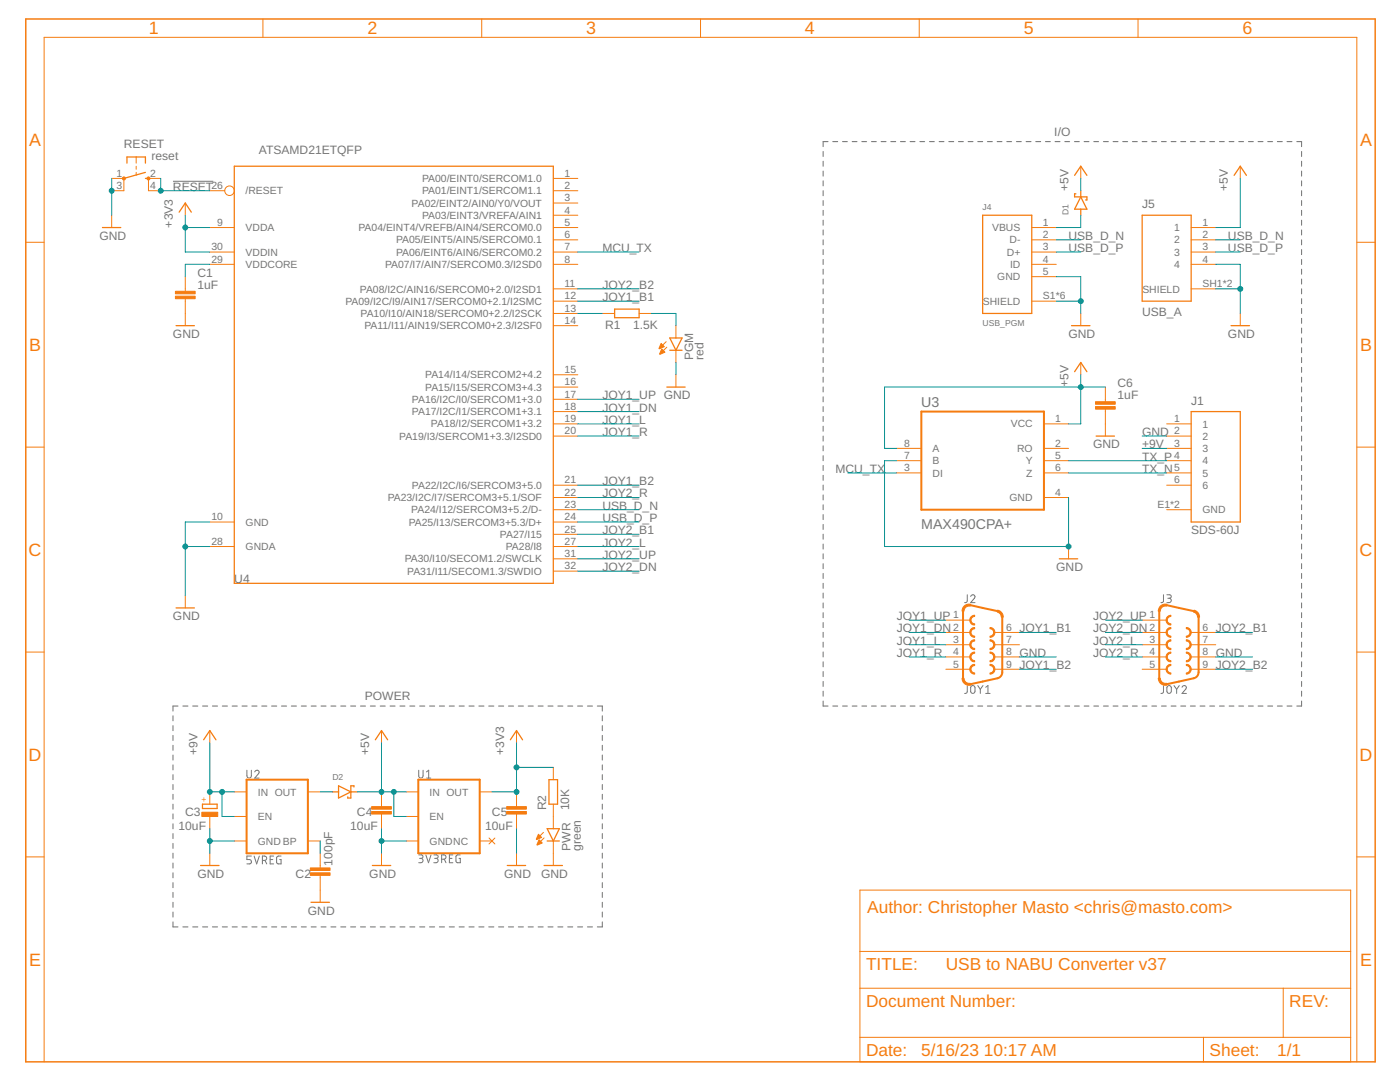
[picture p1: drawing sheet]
<svg xmlns="http://www.w3.org/2000/svg" width="279mm" height="216mm" viewBox="0 0 279 216" stroke-linecap="round" stroke-linejoin="round" font-family="sans-serif">
<g fill="none" stroke="#757575" stroke-width=".21">
<path d="M164.3 30.2v1M164.3 32.2v1M164.3 34.1v1M164.3 36.1v1M164.3 38.1v1M165.2 28.3h-.9v1M166.2 28.3h1M168.1 28.3h1M170.1 28.3h.9M172 28.3h1M173.9 28.3h1M175.9 28.3h.9"/>
<path d="M177.8 28.3h1M179.7 28.3h1M181.6 28.3h1M183.6 28.3h.9M185.5 28.3h1M187.4 28.3h1M189.4 28.3h.9M191.3 28.3h1M193.2 28.3h1M195.1 28.3h1M197.1 28.3h.9M199 28.3h1"/>
<path d="M200.9 28.3h1M202.9 28.3h.9M204.8 28.3h1M206.7 28.3h1M208.6 28.3h1M210.6 28.3h.9M212.5 28.3h1M214.4 28.3h1M216.4 28.3h.9M218.3 28.3h.9M220.2 28.3h1M222.1 28.3h1"/>
<path d="M224.1 28.3h.9M226 28.3h1M227.9 28.3h1M229.9 28.3h.9M231.8 28.3h.9M233.7 28.3h1M235.6 28.3h1M237.6 28.3h.9M239.5 28.3h1M241.4 28.3h1M243.4 28.3h.9M245.3 28.3h1"/>
<path d="M247.2 28.3h1M249.2 28.3h.9M251.1 28.3h1M253 28.3h1M254.9 28.3h1M256.9 28.3h.9M258.8 28.3h1v1M259.8 30.2v1M259.8 32.2v1M259.8 34.1v1M259.8 36.1v1M259.8 38.1v1"/>
<path d="M164.3 40v1M164.3 42v1M164.3 43.9v1M164.3 45.9v1M164.3 47.9v1M164.3 49.8v1M164.3 51.8v1M164.3 53.7v1M164.3 55.7v1M164.3 57.6v1M164.3 59.6v1M259.8 40v1"/>
<path d="M259.8 42v1M259.8 43.9v1M259.8 45.9v1M259.8 47.9v1M259.8 49.8v1M259.8 51.8v1M259.8 53.7v1M259.8 55.7v1M259.8 57.6v1M259.8 59.6v1M164.3 61.6v.9M164.3 63.5v1"/>
<path d="M164.3 65.5v1M164.3 67.4v1M164.3 69.4v1M164.3 71.4v.9M164.3 73.3v1M164.3 75.3v1M164.3 77.2v1M164.3 79.2v1M259.8 61.6v.9M259.8 63.5v1M259.8 65.5v1M259.8 67.4v1"/>
<path d="M259.8 69.4v1M259.8 71.4v.9M259.8 73.3v1M259.8 75.3v1M259.8 77.2v1M259.8 79.2v1M164.3 81.1v1M164.3 83.1v1M164.3 85v1M164.3 87v1M164.3 89v1M164.3 90.9v1"/>
<path d="M164.3 92.9v1M164.3 94.8v1M164.3 96.8v1M164.3 98.8v1M259.8 81.1v1M259.8 83.1v1M259.8 85v1M259.8 87v1M259.8 89v1M259.8 90.9v1M259.8 92.9v1M259.8 94.8v1"/>
<path d="M259.8 96.8v1M259.8 98.8v1M164.3 100.7v1M164.3 102.7v1M164.3 104.6v1M164.3 106.6v1M164.3 108.6v1M164.3 110.5v1M164.3 112.5v1M164.3 114.4v1M164.3 116.4v1M164.3 118.3v1"/>
<path d="M259.8 100.7v1M259.8 102.7v1M259.8 104.6v1M259.8 106.6v1M259.8 108.6v1M259.8 110.5v1M259.8 112.5v1M259.8 114.4v1M259.8 116.4v1M259.8 118.3v1M164.3 120.3v1M164.3 122.3v1"/>
<path d="M164.3 124.2v1M164.3 126.2v1M164.3 128.1v1M164.3 130.1v1M164.3 132.1v1M164.3 134v1M164.3 136v1M164.3 137.9v1M164.3 139.9v1h.9M259.8 120.3v1M259.8 122.3v1M259.8 124.2v1"/>
<path d="M259.8 126.2v1M259.8 128.1v1M259.8 130.1v1M259.8 132.1v1M259.8 134v1M259.8 136v1M259.8 137.9v1M259.8 139.9v1h-1M34.5 142.8v1M34.5 144.8v1M34.5 146.7v1M34.5 148.7v1"/>
<path d="M34.5 150.7v1M34.5 152.6v1M34.5 154.6v1M34.5 156.5v1M34.5 158.5v1M35.5 140.9h-1v1M36.5 140.9h1M38.5 140.9h1M40.4 140.9h1M42.4 140.9h1M44.4 140.9h1M46.3 140.9h1"/>
<path d="M48.3 140.9h1M50.3 140.9h1M52.2 140.9h1.1M54.2 140.9h1M56.2 140.9h1M58.1 140.9h1.1M60.1 140.9h1M62.1 140.9h1M64.1 140.9h1M66 140.9h1M68 140.9h1M70 140.9h1"/>
<path d="M71.9 140.9h1M73.9 140.9h1M75.9 140.9h1M77.9 140.9h.9M79.8 140.9h1M81.8 140.9h1M83.8 140.9h1M85.7 140.9h1M87.7 140.9h1M89.7 140.9h1M91.6 140.9h1M93.6 140.9h1"/>
<path d="M95.6 140.9h1M97.5 140.9h1.1M99.5 140.9h1M101.5 140.9h1M103.4 140.9h1.1M105.4 140.9h1M107.4 140.9h1M109.4 140.9h1M111.3 140.9h1M113.3 140.9h1M115.3 140.9h1M117.2 140.9h1"/>
<path d="M119.2 140.9h1v1M120.2 142.8v1M120.2 144.8v1M120.2 146.7v1M120.2 148.7v1M120.2 150.7v1M120.2 152.6v1M120.2 154.6v1M120.2 156.5v1M120.2 158.5v1M166.2 140.9h1M168.1 140.9h1"/>
<path d="M170.1 140.9h.9M172 140.9h1M173.9 140.9h1M175.9 140.9h.9M177.8 140.9h1M179.7 140.9h1M181.6 140.9h1M183.6 140.9h.9M185.5 140.9h1M187.4 140.9h1M189.4 140.9h.9M191.3 140.9h1"/>
<path d="M193.2 140.9h1M195.1 140.9h1M197.1 140.9h.9M199 140.9h1M200.9 140.9h1M202.9 140.9h.9M204.8 140.9h1M206.7 140.9h1M208.6 140.9h1M210.6 140.9h.9M212.5 140.9h1M214.4 140.9h1"/>
<path d="M216.4 140.9h.9M218.3 140.9h.9M220.2 140.9h1M222.1 140.9h1M224.1 140.9h.9M226 140.9h1M227.9 140.9h1M229.9 140.9h.9M231.8 140.9h.9M233.7 140.9h1M235.6 140.9h1M237.6 140.9h.9"/>
<path d="M239.5 140.9h1M241.4 140.9h1M243.4 140.9h.9M245.3 140.9h1M247.2 140.9h1M249.2 140.9h.9M251.1 140.9h1M253 140.9h1M254.9 140.9h1M256.9 140.9h.9M34.5 160.5v1M34.5 162.4v1"/>
<path d="M34.5 164.4v1M34.5 166.3v1M34.5 168.3v1M34.5 170.2v1M34.5 172.2v1M34.5 174.2v1M34.5 176.1v1M34.5 178.1v1M120.2 160.5v1M120.2 162.4v1M120.2 164.4v1M120.2 166.3v1"/>
<path d="M120.2 168.3v1M120.2 170.2v1M120.2 172.2v1M120.2 174.2v1M120.2 176.1v1M120.2 178.1v1M34.5 180v1M34.5 182v1M34.5 184v1h1M36.5 185h1M38.5 185h1M40.4 185h1"/>
<path d="M42.4 185h1M44.4 185h1M46.3 185h1M48.3 185h1M50.3 185h1M52.2 185h1.1M54.2 185h1M56.2 185h1M58.1 185h1.1M60.1 185h1M62.1 185h1M64.1 185h1"/>
<path d="M66 185h1M68 185h1M70 185h1M71.9 185h1M73.9 185h1M75.9 185h1M77.9 185h.9M79.8 185h1M81.8 185h1M83.8 185h1M85.7 185h1M87.7 185h1"/>
<path d="M89.7 185h1M91.6 185h1M93.6 185h1M95.6 185h1M97.5 185h1.1M99.5 185h1M101.5 185h1M103.4 185h1.1M105.4 185h1M107.4 185h1M109.4 185h1M111.3 185h1"/>
<path d="M113.3 185h1M115.3 185h1M117.2 185h1M120.2 180v1M120.2 182v1M120.2 184v1h-1"/>
</g>
<g fill="none" stroke="#757575" stroke-width=".2">
<path d="M34.5 36.2h8.1M193 118.7v1.3l-.5 .2M193.7 119a.43 .43 0 0 1 .6-.3 .43 .43 0 0 1 .2 .7l-.8 .8h.9M232.2 118.7v1.3l-.5 .2M232.9 118.7h.7l.1 .3-.1 .3-.5 .1M233.3 119.4a.43 .43 0 0 1 .5 .4 .43 .43 0 0 1-.5 .4h-.4M193 136.8v1.4l-.5 .2M193.8 136.9l.3-.1 .4 .1 .1 1a.43 .43 0 0 1-.4 .5 .43 .43 0 0 1-.5-.5zM195.1 136.8l.5 .7M195.6 137.5v.9M196.2 136.8l-.6 .7M196.7 138.4h.9"/>
<path d="M196.7 137.1l.5-.3v1.6M232.2 136.8v1.4l-.5 .2M233 136.9l.3-.1 .3 .1a1.19 1.19 0 0 1 .1 1.2l-.4 .3-.3-.2-.1-.3zM234.3 136.8l.5 .7M234.8 137.5v.9M235.4 136.8l-.6 .7M235.9 137.1a.43 .43 0 0 1 .6-.3 .43 .43 0 0 1 .1 .7l-.7 .9h.9M49.3 153.7v1.1a.44 .44 0 0 0 .4 .5 .44 .44 0 0 0 .5-.5v-1.1M50.8 154a.43 .43 0 0 1 .7-.3 .43 .43 0 0 1 .1 .7l-.8 .9h.9M83.6 153.7v1.1a.43 .43 0 0 0 .4 .5 .43 .43 0 0 0 .4-.5v-1.1M85.1 154l.5-.3v1.6M85.1 155.3h.9"/>
<path d="M50.2 170.8h-.9v.7h.5a.44 .44 0 0 1 .4 .4 .44 .44 0 0 1-.4 .5h-.5M50.7 170.8l.5 1.6 .6-1.6M52.4 171.7h.4a.43 .43 0 0 0 .4-.5 .43 .43 0 0 0-.4-.4h-.4v1.6M52.9 171.7l.3 .7M53.9 171.5h.5M54.6 170.8h-.7v1.6h.7M56.1 170.8l-.8 .1-.1 .3 .1 1.1 .8 .1v-.9h-.3M83.6 170.6h.6l.2 .3-.2 .3-.5 .1M84 171.3a.43 .43 0 0 1 .4 .4 .43 .43 0 0 1-.4 .4h-.4M85 170.6l.5 1.5 .5-1.5M86.6 170.6h.6l.2 .3-.2 .3-.5 .1M87 171.3a.43 .43 0 0 1 .4 .4 .43 .43 0 0 1-.4 .4h-.4"/>
<path d="M88.1 171.4h.5a.43 .43 0 0 0 .4-.4 .43 .43 0 0 0-.4-.4h-.5v1.5M88.7 171.4l.3 .7M89.7 171.3h.5M90.4 170.6h-.7v1.5h.7M91.9 170.6h-.7l-.2 .2v1.1l.2 .2h.7v-.8h-.3"/>
</g>
<g fill="none" stroke="#f57c10" stroke-width=".25">
<path d="M25.3 32.6v-1.3h3.7v1.3M29 35.6h.6M29 34.4l-4.3 1.2M46.8 33.2h63.6v83.2h-63.6zM214.5 35l1.2-1.8 1.2 1.8M214.7 38.7h-.2v.6h2.4v.6h-.2M215.7 39.3l1.2 2.4h-2.4zM215.7 38.1v1.2M246.3 35l1.2-1.8 1.3 1.8M20.4 45.4h3.7M35.8 42.3l1.2-1.8 1.2 1.8M196.1 42.9h9.8v19.6h-9.8z"/>
<path d="M215.7 41.7v1.2M227.9 42.9h9.8v17.2h-9.8zM35.1 65h3.7M122.7 61.7h4.9v1.7h-4.9zM133.1 77.2h3.6M133.7 67.4h2.4l-1.2 2.5zM133.7 69.9h2.4M213.8 65h3.7M214.5 74.2l1.2-1.9 1.2 1.9M245.7 65h3.7M218.8 87h3.6M237.7 82.1h9.8v22.1h-9.8z"/>
<path d="M211.4 111.5h3.7M35.1 121.3h3.7M40.6 147.6l1.3-1.8 1.2 1.8M66.4 158h1.2M67.6 156.8l2.4 1.2-2.4 1.2zM70 158h1.2M70.6 157v-.2h-.6v2.4h-.6v-.2M74.9 147.6l1.2-1.8 1.3 1.8M101.9 147.6l1.2-1.8 1.2 1.8M109.6 155.6h1.7v4.9h-1.7zM40 172.7h3.7M40.4 160.5h2.9v.8h-2.9z"/>
<path d="M74.3 172.7h3.7M101.2 172.7h3.7M108.6 172.7h3.6M109.2 165.4h2.4l-1.2 2.4zM109.2 167.8h2.4M62.1 180h3.6"/>
</g>
<g fill="none" stroke="#f57c10" stroke-width=".2">
<path d="M52.5 3.8v3.7M96.1 3.8v3.7M139.8 3.8v3.7M183.5 3.8v3.7M227.1 3.8v3.7M22.3 35.6h2.4v2.5h-2.4M27.2 31.3v1.3M27.2 33.2v.6M27.2 34.4v.6M32.1 35.6h-2.5v2.5h2.5M41.9 38.1h3M110.4 38.1h4.9"/>
<path d="M110.4 35.6h4.9M215.7 33.2v2.4M247.5 33.2v2.4M5.1 48.3h3.7M22.3 42.9v2.5M37 40.5v2.4M37 55.2v2.9M37 59.6v5.4M41.9 45.4h4.9M41.9 50.3h4.9M41.9 52.7h4.9M110.4 45.4h4.9"/>
<path d="M110.4 57.6h4.9M110.4 50.3h4.9M110.4 40.5h4.9M110.4 42.9h4.9M110.4 47.9h4.9M110.4 52.7h4.9M205.9 45.4h4.9M205.9 50.3h4.9M205.9 47.9h4.9M205.9 52.7h4.9M205.9 55.2h4.9M237.7 45.4h4.9"/>
<path d="M237.7 57.6h4.9M237.7 50.3h4.9M237.7 47.9h4.9M237.7 52.7h4.9M270.8 48.3h3.6M110.4 79.7h4.9M110.4 60.1h4.9M110.4 77.2h4.9M110.4 65h4.9M110.4 74.8h4.9M110.4 62.5h4.9M120.2 62.5h2.5"/>
<path d="M127.6 62.5h2.4M132.9 68.2l-1.3 1.3M133.1 69.3l-1.4 1.3M134.9 65v2.4M134.9 69.9v2.4M134.9 74.8v2.4M205.9 60.1h4.9M215.7 62.5v2.5M215.7 72.3v2.5M220.6 77.2v3M247.5 62.5v2.5M5.1 89.2h3.7"/>
<path d="M110.4 82.1h4.9M110.4 84.6h4.9M110.4 87h4.9M110.4 96.8h4.9M110.4 99.3h4.9M179 89.5h4.9M179 91.9h4.9M179 94.4h4.9M208.3 84.6h5M208.3 99.3h5M208.3 89.5h5M208.3 91.9h5"/>
<path d="M208.3 94.4h5M220.6 81.6v5.4M232.8 84.6h4.9M232.8 87h4.9M232.8 96.8h4.9M232.8 89.5h4.9M232.8 91.9h4.9M232.8 94.4h4.9M270.8 89.2h3.6M37 118.9v2.4M41.9 104.2h4.9M41.9 109.1h4.9"/>
<path d="M110.4 104.2h4.9M110.4 101.7h4.9M110.4 106.6h4.9M110.4 109.1h4.9M110.4 111.5h4.9M110.4 114h4.9M213.3 109.1v2.4M232.8 101.7h4.9M5.1 130.1h3.7M188.8 123.7h4.9M188.8 126.2h4.9M188.8 128.7h4.9"/>
<path d="M188.8 131.1h4.9M188.8 133.5h4.9M198.6 126.2h4.9M198.6 128.7h4.9M198.6 131.1h4.9M198.6 133.5h4.9M227.9 123.7h4.9M227.9 126.2h4.9M227.9 128.7h4.9M227.9 131.1h4.9M227.9 133.5h4.9M237.7 126.2h4.9"/>
<path d="M237.7 128.7h4.9M237.7 131.1h4.9M237.7 133.5h4.9M270.8 130.1h3.6M41.9 145.8v2.4M41.9 158v2.5M46.8 158h2.4M61.4 158h2.5M76.1 145.8v2.4M76.1 158v3M81 158h2.5M95.7 158h2.5"/>
<path d="M103.1 145.8v2.4M103.1 158v3M110.4 153.1v2.5M5.1 171h3.7M41.9 162.9v2.5M41.9 170.3v2.4M46.8 167.8h2.4M46.8 162.9h2.4M61.4 167.8h2.5M63.9 170.3v2.9M63.9 174.7v5.3M76.1 162.4v3"/>
<path d="M76.1 170.3v2.4M81 167.8h2.5M81 162.9h2.5M95.7 167.8h2.5M97.6 167.2l1.2 1.2M98.8 167.2l-1.2 1.2M103.1 162.4v3M103.1 170.3v2.4M108.5 166.1l-1.4 1.3M108.6 167.2l-1.4 1.4M110.4 160.5v4.9M110.4 167.8v4.9"/>
<path d="M171.6 177.6h98v34.3h-98zM270.8 171h3.6M171.6 197.2h98M171.6 189.8h98M256.1 197.2v9.8M8.8 211.9v-204.4h262v204.4M171.6 207h98M240.2 207v4.9"/>
<circle cx="45.8" cy="38.1" r=".95"/>
</g>
<path d="M183.9 82.1h24.4v19.6h-24.4zM192.2 122v13.3M193.7 120.8l5.4 1.1M200 123.1v11l-.1 .6-.3 .4-.5 .2-5.4 1.2M231.4 122v13.3M232.9 120.8l5.3 1.1M239.2 123.1v11l-.1 .6-.4 .4-.5 .2-5.3 1.2M49.2 155.6h12.2v14.7h-12.2zM83.5 155.6h12.2v14.7h-12.2z" fill="none" stroke="#f57c10" stroke-width=".4"/>
<g fill="#f57c10" stroke="#f57c10" stroke-width=".2">
<path d="M193.9 125.5l.5-.3h.1v.3a.74 .74 0 0 0-.7 .7 .74 .74 0 0 0 .7 .7v.3a.97 .97 0 0 1-.9-.7 .97 .97 0 0 1 .3-1z" fill-rule="evenodd"/>
<path d="M197.6 125.2a.97 .97 0 0 1 1 1 .97 .97 0 0 1-1 1v-.3a.74 .74 0 0 0 .7-.7 .74 .74 0 0 0-.7-.7z" fill-rule="evenodd"/>
<path d="M193.9 123l.5-.2h.1v.2a.74 .74 0 0 0-.7 .7 .74 .74 0 0 0 .7 .8v.2a.97 .97 0 0 1-.9-.6 .97 .97 0 0 1 .3-1.1z" fill-rule="evenodd"/>
<path d="M197.6 130.1a.97 .97 0 0 1 1 1 .97 .97 0 0 1-1 1v-.3a.74 .74 0 0 0 .7-.7 .74 .74 0 0 0-.7-.8z" fill-rule="evenodd"/>
<path d="M193.9 127.9l.6-.2v.2a.73 .73 0 0 0-.7 .7 .73 .73 0 0 0 .7 .8v.2a.98 .98 0 0 1-.9-.6 .98 .98 0 0 1 .3-1.1z" fill-rule="evenodd"/>
<path d="M197.6 127.7a.98 .98 0 0 1 1 .9 .98 .98 0 0 1-1 1v-.2a.73 .73 0 0 0 .7-.8 .73 .73 0 0 0-.7-.7z" fill-rule="evenodd"/>
<path d="M193.9 130.3l.5-.2h.1v.2a.74 .74 0 0 0-.7 .8 .74 .74 0 0 0 .7 .7v.3a.97 .97 0 0 1-.9-.7 .97 .97 0 0 1 .3-1.1z" fill-rule="evenodd"/>
<path d="M197.6 132.6a.97 .97 0 0 1 1 .9 .97 .97 0 0 1-1 1v-.2a.74 .74 0 0 0 .7-.8 .74 .74 0 0 0-.7-.7z" fill-rule="evenodd"/>
<path d="M193.9 132.8l.5-.2h.1v.2a.74 .74 0 0 0-.7 .7 .74 .74 0 0 0 .7 .8v.2a.97 .97 0 0 1-.9-.6 .97 .97 0 0 1 .3-1.1z" fill-rule="evenodd"/>
<path d="M192.4 120.9l.5-.3h.8l-.1 .3-.7 .2-.4 .4-.1 .5h-.4l.1-.5z" fill-rule="evenodd"/>
<path d="M199.1 121.8l.5 .1 .4 .5 .2 .7h-.4a1.02 1.02 0 0 0-.8-1z" fill-rule="evenodd"/>
<path d="M192 135.3h.4l.1 .5 .4 .4 .7 .1 .1 .4a1.4 1.4 0 0 1-1.7-1.4z" fill-rule="evenodd"/>
<path d="M233 125.5l.6-.3h.1v.3a.74 .74 0 0 0-.7 .7 .74 .74 0 0 0 .7 .7v.3a.97 .97 0 0 1-.9-.7 .97 .97 0 0 1 .2-1z" fill-rule="evenodd"/>
<path d="M236.7 125.2a.97 .97 0 0 1 1 1 .97 .97 0 0 1-1 1v-.3a.74 .74 0 0 0 .8-.7 .74 .74 0 0 0-.8-.7z" fill-rule="evenodd"/>
<path d="M233 123l.6-.2h.1v.2a.74 .74 0 0 0-.7 .7 .74 .74 0 0 0 .7 .8v.2a.97 .97 0 0 1-.9-.6 .97 .97 0 0 1 .2-1.1z" fill-rule="evenodd"/>
<path d="M236.7 130.1a.97 .97 0 0 1 1 1 .97 .97 0 0 1-1 1v-.3a.74 .74 0 0 0 .8-.7 .74 .74 0 0 0-.8-.8z" fill-rule="evenodd"/>
<path d="M233 127.9l.7-.2v.2a.73 .73 0 0 0-.7 .7 .73 .73 0 0 0 .7 .8v.2a.98 .98 0 0 1-.9-.6 .98 .98 0 0 1 .2-1.1z" fill-rule="evenodd"/>
<path d="M236.7 127.7a.98 .98 0 0 1 1 .9 .98 .98 0 0 1-1 1v-.2a.73 .73 0 0 0 .8-.8 .73 .73 0 0 0-.8-.7z" fill-rule="evenodd"/>
<path d="M233 130.3l.6-.2h.1v.2a.74 .74 0 0 0-.7 .8 .74 .74 0 0 0 .7 .7v.3a.97 .97 0 0 1-.9-.7 .97 .97 0 0 1 .2-1.1z" fill-rule="evenodd"/>
<path d="M236.7 132.6a.97 .97 0 0 1 1 .9 .97 .97 0 0 1-1 1v-.2a.74 .74 0 0 0 .8-.8 .74 .74 0 0 0-.8-.7z" fill-rule="evenodd"/>
<path d="M233 132.8l.6-.2h.1v.2a.74 .74 0 0 0-.7 .7 .74 .74 0 0 0 .7 .8v.2a.97 .97 0 0 1-.9-.6 .97 .97 0 0 1 .2-1.1z" fill-rule="evenodd"/>
<path d="M231.6 120.9l.5-.3h.8l-.1 .3-.5 .1-.5 .2-.2 .8h-.4z" fill-rule="evenodd"/>
<path d="M238.3 121.8l.4 .1a1.35 1.35 0 0 1 .7 1.2h-.4v-.2a1.04 1.04 0 0 0-.8-.8z" fill-rule="evenodd"/>
<path d="M231.2 135.3h.4l.2 .7 .5 .3h.5l.1 .4a1.42 1.42 0 0 1-1.7-1.4z" fill-rule="evenodd"/>
<path d="M29.4 35.4l.2-.1 .2 .1 .2 .2-.2 .2h-.4z" fill-rule="evenodd"/>
<path d="M131.9 68.5l.7 .7-1 .4z" fill-rule="evenodd"/>
<path d="M132.1 69.6l.6 .7-1 .4z" fill-rule="evenodd"/>
<path d="M107.5 166.5l.6 .6-1 .4z" fill-rule="evenodd"/>
<path d="M107.6 167.6l.6 .6-1 .4z" fill-rule="evenodd"/>
<circle cx="24.7" cy="35.6" r=".32"/>
</g>
<path d="M5.1 3.8h269.3v208.1h-269.3z" fill="none" stroke="#f57c10" stroke-width=".3"/>
<g fill="#f57c10" stroke="#f57c10" stroke-width=".2">
<path d="M35 59.1h3.9v.5h-3.9z"/>
<path d="M35 58.1h3.9v.5h-3.9z"/>
<path d="M61.9 174.2h4v.5h-4z"/>
<path d="M61.9 173.2h4v.5h-4z"/>
<path d="M40.3 162.1h3.2v.8h-3.2z"/>
<path d="M74.2 161.9h3.9v.5h-3.9z"/>
<path d="M74.2 161h3.9v.5h-3.9z"/>
<path d="M101.1 161.9h4v.5h-4z"/>
<path d="M101.1 161h4v.5h-4z"/>
<path d="M218.6 81.1h4v.5h-4z"/>
<path d="M218.6 80.2h4v.5h-4z"/>
</g>
<g fill="none" stroke="#009292" stroke-width=".2">
<path d="M22.3 35.6v7.3M32.1 35.6v2.5h9.8M215.7 35.6v2.5M247.5 35.6v9.8h-4.9M37 42.9v7.4h4.9M37 45.4h4.9M41.9 52.7h-4.9v2.5M115.3 57.6h12.3M115.3 50.3h12.3M210.8 55.2h4.9v7.3M210.8 50.3h4.9M210.8 47.9h4.9"/>
<path d="M215.7 42.9v2.5h-4.9M242.6 57.6h4.9M242.6 52.7h4.9v9.8M242.6 50.3h4.9M242.6 47.9h4.9M115.3 60.1h12.3M115.3 62.5h4.9M115.3 79.7h12.3M130 62.5h4.9v2.5M134.9 72.3v2.5M210.8 60.1h4.9M215.7 74.8v9.8h-2.4"/>
<path d="M220.6 77.2h-44.1v12.3h2.5M115.3 87h12.3M115.3 84.6h12.3M115.3 82.1h12.3M115.3 99.3h12.3M115.3 96.8h12.3M169.2 94.4h9.8M179 91.9h-2.5v17.2h36.8v-9.8M213.3 91.9h19.5M213.3 94.4h19.5M227.9 87h4.9M227.9 89.5h4.9"/>
<path d="M37 109.1h4.9M41.9 104.2h-4.9v14.7M115.3 104.2h12.3M115.3 109.1h12.3M115.3 101.7h12.3M115.3 111.5h12.3M115.3 114h12.3M115.3 106.6h12.3M181.4 131.1h7.4M181.4 123.7h7.4M181.4 126.2h7.4M181.4 128.7h7.4"/>
<path d="M203.5 131.1h7.3M203.5 126.2h7.3M203.5 133.5h7.3M220.6 131.1h7.3M220.6 123.7h7.3M220.6 126.2h7.3M220.6 128.7h7.3M242.6 131.1h7.4M242.6 126.2h7.4M242.6 133.5h7.4M41.9 148.2v9.8h4.9M44.3 158v4.9h2.5"/>
<path d="M63.9 158h2.5M71.2 158h9.8M76.1 148.2v9.8M78.6 158v4.9h2.4M103.1 148.2v9.8h-4.9M103.1 153.1h7.3M41.9 165.4v4.9M41.9 167.8h4.9M63.9 167.8v2.5M76.1 167.8h4.9M76.1 165.4v4.9M103.1 165.4v4.9"/>
</g>
<g fill="#009292" stroke="#009292" stroke-width=".2">
<circle cx="32.1" cy="38.1" r=".49"/>
<circle cx="22.3" cy="38.1" r=".49"/>
<circle cx="37" cy="109.1" r=".49"/>
<circle cx="41.9" cy="167.8" r=".49"/>
<circle cx="76.1" cy="167.8" r=".49"/>
<circle cx="213.3" cy="109.1" r=".49"/>
<circle cx="215.7" cy="60.1" r=".49"/>
<circle cx="247.5" cy="57.6" r=".49"/>
<circle cx="37" cy="45.4" r=".49"/>
<circle cx="103.1" cy="153.1" r=".49"/>
<circle cx="103.1" cy="158" r=".49"/>
<circle cx="44.3" cy="158" r=".49"/>
<circle cx="41.9" cy="158" r=".49"/>
<circle cx="215.7" cy="77.2" r=".49"/>
<circle cx="76.1" cy="158" r=".49"/>
<circle cx="78.6" cy="158" r=".49"/>
</g>
<g font-size="3.6" fill="#f57c10">
<text x="29.7" y="6.9">1</text>
<text x="73.3" y="6.9">2</text>
<text x="117" y="6.9">3</text>
<text x="160.7" y="6.9">4</text>
<text x="204.3" y="6.9">5</text>
<text x="248" y="6.9">6</text>
<text x="5.8" y="29.1">A</text>
<text x="271.4" y="29.1">A</text>
<text x="5.8" y="70">B</text>
<text x="271.4" y="70">B</text>
<text x="5.7" y="110.9">C</text>
<text x="271.3" y="110.9">C</text>
<text x="5.7" y="151.8">D</text>
<text x="271.3" y="151.8">D</text>
<text x="5.8" y="192.7">E</text>
<text x="271.4" y="192.7">E</text>
</g>
<g font-size="3.5" fill="#f57c10">
<text x="173.1" y="182.3">Author: Christopher Masto &lt;chris@masto.com&gt;</text>
<text x="172.8" y="193.5">TITLE:</text>
<text x="188.8" y="193.5">USB to NABU Converter v37</text>
<text x="172.8" y="200.9">Document Number:</text>
<text x="257.3" y="200.9">REV:</text>
<text x="172.8" y="210.7">Date:</text>
<text x="183.9" y="210.7">5/16/23</text>
<text x="196.3" y="210.7">10:17 AM</text>
<text x="241.4" y="210.7">Sheet:</text>
<text x="254.9" y="210.7">1/1</text>
</g>
<g font-size="2.8" fill="#757575">
<text x="183.9" y="81.2">U3</text>
<text x="183.9" y="105.6">MAX490CPA+</text>
</g>
<g font-size="2.4" fill="#757575">
<text x="24.7" y="29.5">RESET</text>
<text x="210.4" y="27">I/O</text>
<text x="30.2" y="31.9">reset</text>
<text x="51.7" y="30.7">ATSAMD21ETQFP</text>
<text x="34.5" y="38.1">RESET</text>
<text x="213.2" y="38.1" transform="rotate(-90 213.2 38.1)">+5V</text>
<text x="227.9" y="41.5">J5</text>
<text x="245.1" y="38.1" transform="rotate(-90 245.1 38.1)">+5V</text>
<text x="19.8" y="47.9">GND</text>
<text x="34.5" y="45.4" transform="rotate(-90 34.5 45.4)">+3V3</text>
<text x="213.2" y="47.9">USB_D_N</text>
<text x="245.1" y="47.9">USB_D_N</text>
<text x="120.2" y="50.3">MCU_TX</text>
<text x="213.2" y="50.3">USB_D_P</text>
<text x="245.1" y="50.3">USB_D_P</text>
<text x="39.4" y="57.6">1uF</text>
<text x="39.4" y="55.2">C1</text>
<text x="120.2" y="57.6">JOY2_B2</text>
<text x="120.2" y="60.1">JOY1_B1</text>
<text x="120.8" y="65.7">R1</text>
<text x="126.3" y="65.7">1.5K</text>
<text x="227.9" y="63">USB_A</text>
<text x="34.5" y="67.4">GND</text>
<text x="138.3" y="71.8" transform="rotate(-90 138.3 71.8)">PGM</text>
<text x="140.4" y="71.8" transform="rotate(-90 140.4 71.8)">red</text>
<text x="213.2" y="67.4">GND</text>
<text x="245.1" y="67.4">GND</text>
<text x="213.2" y="77.2" transform="rotate(-90 213.2 77.2)">+5V</text>
<text x="223" y="77.2">C6</text>
<text x="120.2" y="79.7">JOY1_UP GND</text>
<text x="120.2" y="82.1">JOY1_DN</text>
<text x="223" y="79.7">1uF</text>
<text x="237.7" y="80.9">J1</text>
<text x="120.2" y="84.6">JOY1_L</text>
<text x="120.2" y="87">JOY1_R</text>
<text x="218.1" y="89.5">GND</text>
<text x="227.9" y="87">GND</text>
<text x="227.9" y="89.5">+9V</text>
<text x="166.7" y="94.4">MCU_TX</text>
<text x="227.9" y="91.9">TX_P</text>
<text x="227.9" y="94.4">TX_N</text>
<text x="120.2" y="101.7">USB_D_N</text>
<text x="120.2" y="99.3">JOY2_R</text>
<text x="120.2" y="96.8">JOY1_B2</text>
<text x="120.2" y="104.2">USB_D_P</text>
<text x="120.2" y="106.6">JOY2_B1</text>
<text x="237.7" y="106.6">SDS-60J</text>
<text x="120.2" y="111.5">JOY2_UP</text>
<text x="120.2" y="114">JOY2_DN</text>
<text x="120.2" y="109.1">JOY2_L</text>
<text x="210.8" y="114">GND</text>
<text x="46.8" y="116.4">U4</text>
<text x="34.5" y="123.7">GND</text>
<text x="179" y="123.7">JOY1_UP</text>
<text x="218.1" y="123.7">JOY2_UP</text>
<text x="179" y="126.2">JOY1_DN</text>
<text x="179" y="128.6">JOY1_L</text>
<text x="179" y="131.1">JOY1_R</text>
<text x="203.5" y="131.1">GND</text>
<text x="203.5" y="126.2">JOY1_B1</text>
<text x="218.1" y="126.2">JOY2_DN</text>
<text x="218.1" y="128.6">JOY2_L</text>
<text x="218.1" y="131.1">JOY2_R</text>
<text x="242.6" y="131.1">GND</text>
<text x="242.6" y="126.2">JOY2_B1</text>
<text x="203.5" y="133.5">JOY1_B2</text>
<text x="242.6" y="133.5">JOY2_B2</text>
<text x="72.8" y="139.7">POWER</text>
<text x="39.4" y="150.7" transform="rotate(-90 39.4 150.7)">+9V</text>
<text x="73.7" y="150.7" transform="rotate(-90 73.7 150.7)">+5V</text>
<text x="100.6" y="150.7" transform="rotate(-90 100.6 150.7)">+3V3</text>
<text x="109" y="161.7" transform="rotate(-90 109 161.7)">R2</text>
<text x="113.6" y="161.7" transform="rotate(-90 113.6 161.7)">10K</text>
<text x="35.6" y="165.6">10uF</text>
<text x="37" y="162.9">C3</text>
<text x="69.9" y="165.6">10uF</text>
<text x="71.2" y="162.9">C4</text>
<text x="96.8" y="165.6">10uF</text>
<text x="98.2" y="162.9">C5</text>
<text x="66.3" y="172.7" transform="rotate(-90 66.3 172.7)">100pF</text>
<text x="113.8" y="169.8" transform="rotate(-90 113.8 169.8)">PWR</text>
<text x="115.9" y="169.8" transform="rotate(-90 115.9 169.8)">green</text>
<text x="39.4" y="175.2">GND</text>
<text x="59" y="175.2">C2</text>
<text x="73.7" y="175.2">GND</text>
<text x="100.6" y="175.2">GND</text>
<text x="108" y="175.2">GND</text>
<text x="61.5" y="182.5">GND</text>
</g>
<g font-size="2.1" fill="#757575">
<text x="23.2" y="35.3">1</text>
<text x="30" y="35.3">2</text>
<text x="112.7" y="35.3">1</text>
<text x="23.2" y="37.7">3</text>
<text x="30" y="37.7">4</text>
<text x="42.2" y="37.7">26</text>
<text x="49" y="38.8">/RESET</text>
<text x="82.2" y="41.2">PA02/EINT2/AIN0/Y0/VOUT</text>
<text x="84.2" y="36.3">PA00/EINT0/SERCOM1.0</text>
<text x="84.2" y="38.8">PA01/EINT1/SERCOM1.1</text>
<text x="112.7" y="37.7">2</text>
<text x="112.7" y="40.2">3</text>
<text x="43.3" y="45.1">9</text>
<text x="49" y="46.1">VDDA</text>
<text x="71.5" y="46.1">PA04/EINT4/VREFB/AIN4/SERCOM0.0</text>
<text x="84.2" y="43.7">PA03/EINT3/VREFA/AIN1</text>
<text x="112.7" y="42.6">4</text>
<text x="112.7" y="45.1">5</text>
<text x="112.7" y="47.5">6</text>
<text x="198" y="46.1">VBUS</text>
<text x="208.2" y="45.1">1</text>
<text x="208.2" y="47.5">2</text>
<text x="234.3" y="46.1">1</text>
<text x="240" y="45.1">1</text>
<text x="240" y="47.5">2</text>
<text x="42.2" y="50">30</text>
<text x="42.2" y="52.4">29</text>
<text x="49" y="51">VDDIN</text>
<text x="49" y="53.5">VDDCORE</text>
<text x="76.8" y="53.5">PA07/I7/AIN7/SERCOM0.3/I2SD0</text>
<text x="79" y="51">PA06/EINT6/AIN6/SERCOM0.2</text>
<text x="79" y="48.6">PA05/EINT5/AIN5/SERCOM0.1</text>
<text x="112.7" y="50">7</text>
<text x="112.7" y="52.4">8</text>
<text x="200.9" y="51">D+</text>
<text x="201.5" y="48.6">D-</text>
<text x="201.6" y="53.5">ID</text>
<text x="208.2" y="50">3</text>
<text x="208.2" y="52.4">4</text>
<text x="234.3" y="48.6">2</text>
<text x="234.3" y="51">3</text>
<text x="234.3" y="53.5">4</text>
<text x="240" y="50">3</text>
<text x="240" y="52.4">4</text>
<text x="71.8" y="58.4">PA08/I2C/AIN16/SERCOM0+2.0/I2SD1</text>
<text x="112.7" y="59.7">12</text>
<text x="112.7" y="57.3">11</text>
<text x="199" y="55.9">GND</text>
<text x="208.2" y="54.9">5</text>
<text x="208.2" y="59.7">S1*6</text>
<text x="228" y="58.4">SHIELD</text>
<text x="240" y="57.3">SH1*2</text>
<text x="68.9" y="60.8">PA09/I2C/I9/AIN17/SERCOM0+2.1/I2SMC</text>
<text x="71.9" y="63.3">PA10/I10/AIN18/SERCOM0+2.2/I2SCK</text>
<text x="72.7" y="65.7">PA11/I11/AIN19/SERCOM0+2.3/I2SF0</text>
<text x="112.7" y="64.6">14</text>
<text x="112.7" y="62.2">13</text>
<text x="196.2" y="60.8">SHIELD</text>
<text x="84.9" y="78">PA15/I15/SERCOM3+4.3</text>
<text x="84.9" y="75.5">PA14/I14/SERCOM2+4.2</text>
<text x="112.7" y="76.9">16</text>
<text x="112.7" y="74.4">15</text>
<text x="82.2" y="80.4">PA16/I2C/I0/SERCOM1+3.0</text>
<text x="82.2" y="82.9">PA17/I2C/I1/SERCOM1+3.1</text>
<text x="112.7" y="79.3">17</text>
<text x="112.7" y="81.8">18</text>
<text x="79.7" y="87.7">PA19/I3/SERCOM1+3.3/I2SD0</text>
<text x="86" y="85.3">PA18/I2/SERCOM1+3.2</text>
<text x="112.7" y="84.2">19</text>
<text x="112.7" y="86.7">20</text>
<text x="180.4" y="89.1">8</text>
<text x="201.7" y="85.3">VCC</text>
<text x="210.6" y="84.2">1</text>
<text x="210.6" y="89.1">2</text>
<text x="234.3" y="84.2">1</text>
<text x="234.3" y="86.7">2</text>
<text x="234.3" y="89.1">3</text>
<text x="240" y="85.3">1</text>
<text x="240" y="87.8">2</text>
<text x="180.4" y="91.6">7</text>
<text x="180.4" y="94">3</text>
<text x="186.1" y="90.2">A</text>
<text x="186.1" y="92.7">B</text>
<text x="186.1" y="95.1">DI</text>
<text x="203" y="90.2">RO</text>
<text x="204.7" y="92.6">Y</text>
<text x="204.8" y="95.1">Z</text>
<text x="210.6" y="91.6">5</text>
<text x="210.6" y="94">6</text>
<text x="234.3" y="91.6">4</text>
<text x="234.3" y="94">5</text>
<text x="240" y="90.2">3</text>
<text x="240" y="92.7">4</text>
<text x="240" y="95.1">5</text>
<text x="77.4" y="100">PA23/I2C/I7/SERCOM3+5.1/SOF</text>
<text x="82.2" y="97.5">PA22/I2C/I6/SERCOM3+5.0</text>
<text x="112.7" y="96.5">21</text>
<text x="112.7" y="98.9">22</text>
<text x="112.7" y="101.4">23</text>
<text x="201.5" y="100">GND</text>
<text x="210.6" y="98.9">4</text>
<text x="231" y="101.4">E1*2</text>
<text x="234.3" y="96.5">6</text>
<text x="240" y="97.5">6</text>
<text x="42.2" y="103.8">10</text>
<text x="49" y="104.9">GND</text>
<text x="81.6" y="104.9">PA25/I13/SERCOM3+5.3/D+</text>
<text x="82.1" y="102.4">PA24/I12/SERCOM3+5.2/D-</text>
<text x="99.8" y="107.3">PA27/I15</text>
<text x="112.7" y="103.8">24</text>
<text x="112.7" y="106.3">25</text>
<text x="240" y="102.4">GND</text>
<text x="42.2" y="108.7">28</text>
<text x="49" y="109.8">GNDA</text>
<text x="80.8" y="112.2">PA30/I10/SECOM1.2/SWCLK</text>
<text x="100.9" y="109.8">PA28/I8</text>
<text x="112.7" y="108.7">27</text>
<text x="112.7" y="111.2">31</text>
<text x="112.7" y="113.6">32</text>
<text x="81.3" y="114.7">PA31/I11/SECOM1.3/SWDIO</text>
<text x="190.2" y="123.4">1</text>
<text x="190.2" y="125.8">2</text>
<text x="200.8" y="125.8">6</text>
<text x="229.4" y="123.4">1</text>
<text x="229.4" y="125.8">2</text>
<text x="240" y="125.8">6</text>
<text x="190.2" y="128.3">3</text>
<text x="190.2" y="130.7">4</text>
<text x="200.8" y="128.3">7</text>
<text x="200.8" y="130.7">8</text>
<text x="229.4" y="128.3">3</text>
<text x="229.4" y="130.7">4</text>
<text x="240" y="128.3">7</text>
<text x="240" y="130.7">8</text>
<text x="190.2" y="133.2">5</text>
<text x="200.8" y="133.2">9</text>
<text x="229.4" y="133.2">5</text>
<text x="240" y="133.2">9</text>
<text x="51.5" y="158.8">IN OUT</text>
<text x="85.7" y="158.8">IN OUT</text>
<text x="51.5" y="163.6">EN</text>
<text x="85.7" y="163.6">EN</text>
<text x="51.5" y="168.5">GND BP</text>
<text x="85.7" y="168.5">GNDNC</text>
</g>
<g font-size="1.7" fill="#757575">
<text x="196.1" y="42">J4</text>
<text x="213.2" y="43" transform="rotate(-90 213.2 43)">D1</text>
<text x="196.1" y="65">USB_PGM</text>
<text x="66.3" y="155.6">D2</text>
</g>
<text font-size="1.7" fill="#f57c10" x="41.3" y="160.1" transform="rotate(-90 41.3 160.1)">+</text>
</svg>
